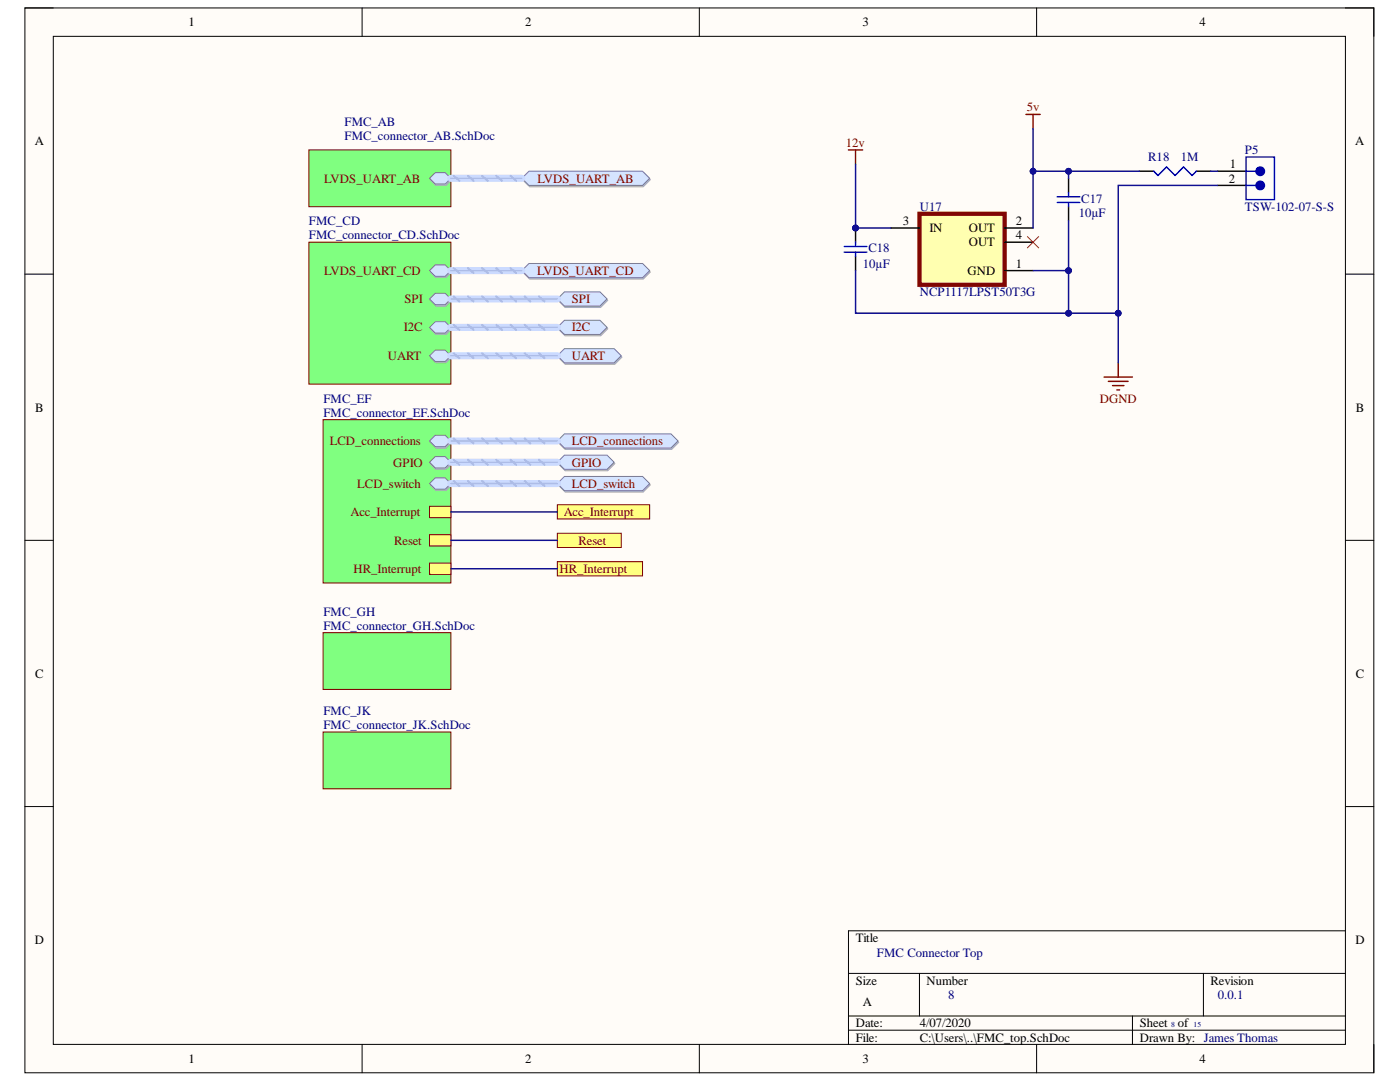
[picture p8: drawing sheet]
<svg xmlns="http://www.w3.org/2000/svg" width="279mm" height="216mm" viewBox="0 0 279 216" stroke-linecap="round" stroke-linejoin="round" font-family="sans-serif">
<path d="M5 1.6h269.2v212.5h-269.2z" fill-rule="evenodd" fill="#fffcf8"/>
<path d="M5 1.6h269.2v212.5h-269.2z" fill="none" stroke="#000" stroke-width=".2"/>
<path d="M10.6 7.3h257.9v201.1h-257.9z" fill-rule="evenodd" fill="#fffcf8"/>
<g fill="none" stroke="#000" stroke-width=".2">
<path d="M5 1.6h5.6M10.6 7.3h257.9v201.1h-257.9zM72.3 1.6v5.7M139.6 1.6v5.7M206.9 1.6v5.7M268.5 1.6h5.7v5.7M5 54.7h5.6M268.5 54.7h5.7M5 107.8h5.6M268.5 107.8h5.7M5 160.9h5.6M268.5 160.9h5.7"/>
<path d="M169.3 194.2h99.2M183.5 194.2v8.5M240.2 194.2v8.5M268.5 185.7h-99.2v22.7M72.3 208.4v5.7M139.6 208.4v5.7M169.3 202.7h99.2M169.3 205.6h99.2M206.9 208.4v5.7M226 202.7v5.7M274.2 208.4v5.7"/>
</g>
<path d="M61.6 29.9h28.4v11.3h-28.4z" fill-rule="evenodd" fill="#80ff80"/>
<path d="M61.6 29.9h28.4v11.3h-28.4z" fill="none" stroke="#800000" stroke-width=".2"/>
<path d="M87 34.7h2l1.1 1.2-1.1 1.1h-2l-1.1-1.1z" fill-rule="evenodd" fill="#bac0ca"/>
<path d="M87 34.7h2l1.1 1.2-1.1 1.1h-2l-1.1-1.1z" fill="none" stroke="#a6acb6" stroke-width=".2"/>
<path d="M85.7 35.6l1.2-1.2h1.9l1.2 1.2-1.2 1.1h-1.9z" fill-rule="evenodd" fill="#d5e4ff"/>
<path d="M85.7 35.6l1.2-1.2h1.9l1.2 1.2-1.2 1.1h-1.9z" fill="none" stroke="#71809b" stroke-width=".2"/>
<path d="M61.6 48.3h28.4v28.4h-28.4z" fill-rule="evenodd" fill="#80ff80"/>
<path d="M61.6 48.3h28.4v28.4h-28.4z" fill="none" stroke="#800000" stroke-width=".2"/>
<path d="M87 53.1h2l1.1 1.2-1.1 1.1h-2l-1.1-1.1z" fill-rule="evenodd" fill="#bac0ca"/>
<path d="M87 53.1h2l1.1 1.2-1.1 1.1h-2l-1.1-1.1z" fill="none" stroke="#a6acb6" stroke-width=".2"/>
<path d="M85.7 54l1.2-1.1h1.9l1.2 1.1-1.2 1.1h-1.9z" fill-rule="evenodd" fill="#d5e4ff"/>
<path d="M85.7 54l1.2-1.1h1.9l1.2 1.1-1.2 1.1h-1.9z" fill="none" stroke="#71809b" stroke-width=".2"/>
<path d="M87 64.5h2l1.1 1.1-1.1 1.1h-2l-1.1-1.1z" fill-rule="evenodd" fill="#bac0ca"/>
<path d="M87 64.5h2l1.1 1.1-1.1 1.1h-2l-1.1-1.1z" fill="none" stroke="#a6acb6" stroke-width=".2"/>
<path d="M85.7 65.3l1.2-1.1h1.9l1.2 1.1-1.2 1.2h-1.9z" fill-rule="evenodd" fill="#d5e4ff"/>
<path d="M85.7 65.3l1.2-1.1h1.9l1.2 1.1-1.2 1.2h-1.9z" fill="none" stroke="#71809b" stroke-width=".2"/>
<path d="M87 58.8h2l1.1 1.1-1.1 1.2h-2l-1.1-1.2z" fill-rule="evenodd" fill="#bac0ca"/>
<path d="M87 58.8h2l1.1 1.1-1.1 1.2h-2l-1.1-1.2z" fill="none" stroke="#a6acb6" stroke-width=".2"/>
<path d="M85.7 59.7l1.2-1.2h1.9l1.2 1.2-1.2 1.1h-1.9z" fill-rule="evenodd" fill="#d5e4ff"/>
<path d="M85.7 59.7l1.2-1.2h1.9l1.2 1.2-1.2 1.1h-1.9z" fill="none" stroke="#71809b" stroke-width=".2"/>
<path d="M85.9 71.3l1.1-1.2h2l1.1 1.2-1.1 1.1h-2z" fill-rule="evenodd" fill="#bac0ca"/>
<path d="M85.9 71.3l1.1-1.2h2l1.1 1.2-1.1 1.1h-2z" fill="none" stroke="#a6acb6" stroke-width=".2"/>
<path d="M85.7 71l1.2-1.1h1.9l1.2 1.1-1.2 1.1h-1.9z" fill-rule="evenodd" fill="#d5e4ff"/>
<path d="M85.7 71l1.2-1.1h1.9l1.2 1.1-1.2 1.1h-1.9z" fill="none" stroke="#71809b" stroke-width=".2"/>
<path d="M64.5 83.7h25.5v32.6h-25.5z" fill-rule="evenodd" fill="#80ff80"/>
<path d="M64.5 83.7h25.5v32.6h-25.5z" fill="none" stroke="#800000" stroke-width=".2"/>
<path d="M85.9 88.3l1.1-1.2h2l1.1 1.2-1.1 1.1h-2z" fill-rule="evenodd" fill="#bac0ca"/>
<path d="M85.9 88.3l1.1-1.2h2l1.1 1.2-1.1 1.1h-2z" fill="none" stroke="#a6acb6" stroke-width=".2"/>
<path d="M85.7 88l1.2-1.1h1.9l1.2 1.1-1.2 1.1h-1.9z" fill-rule="evenodd" fill="#d5e4ff"/>
<path d="M85.7 88l1.2-1.1h1.9l1.2 1.1-1.2 1.1h-1.9z" fill="none" stroke="#71809b" stroke-width=".2"/>
<path d="M85.9 92.5l1.1-1.1h2l1.1 1.1-1.1 1.2h-2z" fill-rule="evenodd" fill="#bac0ca"/>
<path d="M85.9 92.5l1.1-1.1h2l1.1 1.1-1.1 1.2h-2z" fill="none" stroke="#a6acb6" stroke-width=".2"/>
<path d="M85.7 92.2l1.2-1.1h1.9l1.2 1.1-1.2 1.2h-1.9z" fill-rule="evenodd" fill="#d5e4ff"/>
<path d="M85.7 92.2l1.2-1.1h1.9l1.2 1.1-1.2 1.2h-1.9z" fill="none" stroke="#71809b" stroke-width=".2"/>
<path d="M85.9 96.8l1.1-1.2h2l1.1 1.2-1.1 1.1h-2z" fill-rule="evenodd" fill="#bac0ca"/>
<path d="M85.9 96.8l1.1-1.2h2l1.1 1.2-1.1 1.1h-2z" fill="none" stroke="#a6acb6" stroke-width=".2"/>
<path d="M85.7 96.5l1.2-1.1h1.9l1.2 1.1-1.2 1.1h-1.9z" fill-rule="evenodd" fill="#d5e4ff"/>
<path d="M85.7 96.5l1.2-1.1h1.9l1.2 1.1-1.2 1.1h-1.9z" fill="none" stroke="#71809b" stroke-width=".2"/>
<path d="M85.7 101h4.3v2.3h-4.3z" fill-rule="evenodd" fill="#ffff80"/>
<path d="M85.7 101h4.3v2.3h-4.3z" fill="none" stroke="#800000" stroke-width=".2"/>
<path d="M85.7 106.7h4.3v2.3h-4.3z" fill-rule="evenodd" fill="#ffff80"/>
<path d="M85.7 106.7h4.3v2.3h-4.3z" fill="none" stroke="#800000" stroke-width=".2"/>
<path d="M85.7 112.4h4.3v2.2h-4.3z" fill-rule="evenodd" fill="#ffff80"/>
<path d="M85.7 112.4h4.3v2.2h-4.3z" fill="none" stroke="#800000" stroke-width=".2"/>
<path d="M111.4 59.9l1.4-1.4h7.1l1.4 1.4-1.4 1.5h-7.1z" fill-rule="evenodd" fill="#bac0ca"/>
<path d="M111.4 59.9l1.4-1.4h7.1l1.4 1.4-1.4 1.5h-7.1z" fill="none" stroke="#a6acb6" stroke-width=".2"/>
<path d="M111.2 59.7l1.4-1.5h7.1l1.4 1.5-1.4 1.4h-7.1z" fill-rule="evenodd" fill="#d5e4ff"/>
<path d="M111.2 59.7l1.4-1.5h7.1l1.4 1.5-1.4 1.4h-7.1z" fill="none" stroke="#71809b" stroke-width=".2"/>
<path d="M111.4 65.6l1.4-1.4h7.1l1.4 1.4-1.4 1.4h-7.1z" fill-rule="evenodd" fill="#bac0ca"/>
<path d="M111.4 65.6l1.4-1.4h7.1l1.4 1.4-1.4 1.4h-7.1z" fill="none" stroke="#a6acb6" stroke-width=".2"/>
<path d="M111.2 65.3l1.4-1.4h7.1l1.4 1.4-1.4 1.4h-7.1z" fill-rule="evenodd" fill="#d5e4ff"/>
<path d="M111.2 65.3l1.4-1.4h7.1l1.4 1.4-1.4 1.4h-7.1z" fill="none" stroke="#71809b" stroke-width=".2"/>
<path d="M111.4 71.3l1.4-1.4h9.9l1.4 1.4-1.4 1.4h-9.9z" fill-rule="evenodd" fill="#bac0ca"/>
<path d="M111.4 71.3l1.4-1.4h9.9l1.4 1.4-1.4 1.4h-9.9z" fill="none" stroke="#a6acb6" stroke-width=".2"/>
<path d="M111.2 71l1.4-1.4h10l1.4 1.4-1.4 1.4h-10z" fill-rule="evenodd" fill="#d5e4ff"/>
<path d="M111.2 71l1.4-1.4h10l1.4 1.4-1.4 1.4h-10z" fill="none" stroke="#71809b" stroke-width=".2"/>
<path d="M111.4 88.3l1.4-1.4h21.2l1.5 1.4-1.5 1.4h-21.2z" fill-rule="evenodd" fill="#bac0ca"/>
<path d="M111.4 88.3l1.4-1.4h21.2l1.5 1.4-1.5 1.4h-21.2z" fill="none" stroke="#a6acb6" stroke-width=".2"/>
<path d="M111.2 88l1.4-1.4h21.3l1.4 1.4-1.4 1.4h-21.3z" fill-rule="evenodd" fill="#d5e4ff"/>
<path d="M111.2 88l1.4-1.4h21.3l1.4 1.4-1.4 1.4h-21.3z" fill="none" stroke="#71809b" stroke-width=".2"/>
<path d="M111.4 92.5l1.4-1.4h8.5l1.4 1.4-1.4 1.4h-8.5z" fill-rule="evenodd" fill="#bac0ca"/>
<path d="M111.4 92.5l1.4-1.4h8.5l1.4 1.4-1.4 1.4h-8.5z" fill="none" stroke="#a6acb6" stroke-width=".2"/>
<path d="M111.2 92.2l1.4-1.4h8.5l1.5 1.4-1.5 1.5h-8.5z" fill-rule="evenodd" fill="#d5e4ff"/>
<path d="M111.2 92.2l1.4-1.4h8.5l1.5 1.4-1.5 1.5h-8.5z" fill="none" stroke="#71809b" stroke-width=".2"/>
<path d="M111.4 96.8l1.4-1.4h15.6l1.4 1.4-1.4 1.4h-15.6z" fill-rule="evenodd" fill="#bac0ca"/>
<path d="M111.4 96.8l1.4-1.4h15.6l1.4 1.4-1.4 1.4h-15.6z" fill="none" stroke="#a6acb6" stroke-width=".2"/>
<path d="M111.2 96.5l1.4-1.4h15.6l1.4 1.4-1.4 1.4h-15.6z" fill-rule="evenodd" fill="#d5e4ff"/>
<path d="M111.2 96.5l1.4-1.4h15.6l1.4 1.4-1.4 1.4h-15.6z" fill="none" stroke="#71809b" stroke-width=".2"/>
<path d="M169.3 29.9h2.9M170.7 29.9v2.8M204.8 22.8h2.8M206.2 22.8v2.9" fill="none" stroke="#800000" stroke-width=".29"/>
<path d="M111.2 100.7h18.4v2.9h-18.4z" fill-rule="evenodd" fill="#ffff80"/>
<path d="M111.2 100.7h18.4v2.9h-18.4z" fill="none" stroke="#800000" stroke-width=".2"/>
<path d="M220.3 75.2h5.7M221.2 76.1h3.9M222 76.9h2.3M222.9 77.8h.5M223.2 72.4v2.8" fill="none" stroke="#800000" stroke-width=".29"/>
<path d="M227.4 34.2h2.9M238.8 34.2h2.8" fill="none" stroke="#000" stroke-width=".29"/>
<path d="M230.3 34.2l.8 .8 1.7-1.7 1.7 1.7 1.7-1.7 1.7 1.7 .9-.8" fill="none" stroke="#00f" stroke-width=".29"/>
<path d="M104.3 35.9l1.4-1.5h22.7l1.4 1.5-1.4 1.4h-22.7z" fill-rule="evenodd" fill="#bac0ca"/>
<path d="M104.3 35.9l1.4-1.5h22.7l1.4 1.5-1.4 1.4h-22.7z" fill="none" stroke="#a6acb6" stroke-width=".2"/>
<path d="M104.1 35.6l1.5-1.4h22.6l1.4 1.4-1.4 1.4h-22.6z" fill-rule="evenodd" fill="#d5e4ff"/>
<path d="M104.1 35.6l1.5-1.4h22.6l1.4 1.4-1.4 1.4h-22.6z" fill="none" stroke="#71809b" stroke-width=".2"/>
<path d="M104.3 54.3l1.4-1.4h22.7l1.4 1.4-1.4 1.4h-22.7z" fill-rule="evenodd" fill="#bac0ca"/>
<path d="M104.3 54.3l1.4-1.4h22.7l1.4 1.4-1.4 1.4h-22.7z" fill="none" stroke="#a6acb6" stroke-width=".2"/>
<path d="M104.1 54l1.5-1.4h22.6l1.4 1.4-1.4 1.4h-22.6z" fill-rule="evenodd" fill="#d5e4ff"/>
<path d="M104.1 54l1.5-1.4h22.6l1.4 1.4-1.4 1.4h-22.6z" fill="none" stroke="#71809b" stroke-width=".2"/>
<path d="M64.5 126.2h25.5v11.4h-25.5z" fill-rule="evenodd" fill="#80ff80"/>
<path d="M64.5 126.2h25.5v11.4h-25.5z" fill="none" stroke="#800000" stroke-width=".2"/>
<path d="M64.5 146.1h25.5v11.3h-25.5z" fill-rule="evenodd" fill="#80ff80"/>
<path d="M64.5 146.1h25.5v11.3h-25.5z" fill="none" stroke="#800000" stroke-width=".2"/>
<path d="M243 37h5.7M243 34.2h5.7" fill="none" stroke="#000" stroke-width=".29"/>
<path d="M248.7 31.3h5.6v8.5h-5.6zM248.7 37h1.9" fill="none" stroke="#00f" stroke-width=".29"/>
<circle cx="251.5" cy="37" r=".85" fill="#00f"/>
<g fill="none" stroke="#00f" stroke-width=".29">
<path d="M248.7 34.2h1.9"/>
<circle cx="251.5" cy="37" r=".85"/>
</g>
<circle cx="251.5" cy="34.2" r=".85" fill="#00f"/>
<circle cx="251.5" cy="34.2" r=".85" fill="none" stroke="#00f" stroke-width=".29"/>
<path d="M111.2 106.4h12.8v2.8h-12.8z" fill-rule="evenodd" fill="#ffff80"/>
<path d="M111.2 106.4h12.8v2.8h-12.8z" fill="none" stroke="#800000" stroke-width=".2"/>
<path d="M111.2 112.1h17v2.8h-17z" fill-rule="evenodd" fill="#ffff80"/>
<path d="M111.2 112.1h17v2.8h-17z" fill="none" stroke="#800000" stroke-width=".2"/>
<path d="M183.5 42.7h17v14.1h-17z" fill-rule="evenodd" fill="#ffffb0"/>
<path d="M183.5 42.7h17v14.1h-17z" fill="none" stroke="#800000" stroke-width=".85"/>
<path d="M213.3 35.6v2.8M177.8 45.5h5.7M200.5 45.5h5.7M200.5 48.3h5.7M200.5 54h5.7M213.3 41.2v2.9" fill="none" stroke="#000" stroke-width=".29"/>
<path d="M211 39.3h4.5M213.3 38.4v.9M211 40.4h4.5M213.3 40.4v.8" fill="none" stroke="#00f" stroke-width=".29"/>
<circle cx="170.7" cy="45.5" r=".57" fill="#000080"/>
<circle cx="170.7" cy="45.5" r=".57" fill="none" stroke="#000080" stroke-width=".2"/>
<path d="M170.7 45.5v2.8M170.7 51.2v2.8" fill="none" stroke="#000" stroke-width=".29"/>
<circle cx="170.7" cy="45.5" r=".57" fill="#000080"/>
<circle cx="170.7" cy="45.5" r=".57" fill="none" stroke="#000080" stroke-width=".2"/>
<path d="M168.5 49.2h4.5M168.5 50.3h4.5M170.7 48.3v.9M170.7 50.3v.9" fill="none" stroke="#00f" stroke-width=".29"/>
<path d="M205 47.2l2.3 2.3M207.3 47.2l-2.3 2.3" fill="none" stroke="#f00" stroke-width=".2"/>
<path d="M206.2 25.7v19.8" fill="none" stroke="#000080" stroke-width=".29"/>
<circle cx="206.2" cy="34.2" r=".57" fill="#000080"/>
<circle cx="206.2" cy="34.2" r=".57" fill="none" stroke="#000080" stroke-width=".2"/>
<path d="M90 54h14.1" fill="none" stroke="#cbdaff" stroke-width="1.4"/>
<path d="M90.5 53.5l1.2 1M93.4 53.5l1.1 1M96.2 53.5l1.1 1M99 53.5l1.2 1M101.9 53.5l1.1 1" fill="none" stroke="#adbce7" stroke-width=".42"/>
<path d="M90 54h14.1" fill="none" stroke="#adbce7" stroke-width=".29"/>
<path d="M170.7 54v8.5h42.6M90 113.5h21.2M90 107.8h21.2M90 102.2h21.2" fill="none" stroke="#000080" stroke-width=".29"/>
<circle cx="213.2" cy="62.5" r=".57" fill="#000080"/>
<circle cx="213.2" cy="62.5" r=".57" fill="none" stroke="#000080" stroke-width=".2"/>
<path d="M170.7 32.7v12.8h7.1" fill="none" stroke="#000080" stroke-width=".29"/>
<circle cx="170.7" cy="45.5" r=".57" fill="#000080"/>
<circle cx="170.7" cy="45.5" r=".57" fill="none" stroke="#000080" stroke-width=".2"/>
<path d="M206.2 54h7.1" fill="none" stroke="#000080" stroke-width=".29"/>
<circle cx="213.2" cy="54" r=".57" fill="#000080"/>
<circle cx="213.2" cy="54" r=".57" fill="none" stroke="#000080" stroke-width=".2"/>
<path d="M206.2 34.2h21.2" fill="none" stroke="#000080" stroke-width=".29"/>
<circle cx="213.2" cy="34.2" r=".57" fill="#000080"/>
<circle cx="213.2" cy="34.2" r=".57" fill="none" stroke="#000080" stroke-width=".2"/>
<circle cx="206.2" cy="34.2" r=".57" fill="#000080"/>
<circle cx="206.2" cy="34.2" r=".57" fill="none" stroke="#000080" stroke-width=".2"/>
<path d="M213.3 44.1v18.4h9.9" fill="none" stroke="#000080" stroke-width=".29"/>
<circle cx="223.2" cy="62.5" r=".57" fill="#000080"/>
<circle cx="223.2" cy="62.5" r=".57" fill="none" stroke="#000080" stroke-width=".2"/>
<circle cx="213.2" cy="62.5" r=".57" fill="#000080"/>
<circle cx="213.2" cy="62.5" r=".57" fill="none" stroke="#000080" stroke-width=".2"/>
<circle cx="213.2" cy="54" r=".57" fill="#000080"/>
<circle cx="213.2" cy="54" r=".57" fill="none" stroke="#000080" stroke-width=".2"/>
<path d="M243 37h-19.8v35.4" fill="none" stroke="#000080" stroke-width=".29"/>
<circle cx="223.2" cy="62.5" r=".57" fill="#000080"/>
<circle cx="223.2" cy="62.5" r=".57" fill="none" stroke="#000080" stroke-width=".2"/>
<path d="M213.3 34.2v1.4M241.6 34.2h1.4" fill="none" stroke="#000080" stroke-width=".29"/>
<circle cx="213.2" cy="34.2" r=".57" fill="#000080"/>
<circle cx="213.2" cy="34.2" r=".57" fill="none" stroke="#000080" stroke-width=".2"/>
<path d="M90 35.6h14.1M90 59.7h21.2M90 71h21.2M90 65.3h21.2M90 96.5h21.2M90 92.2h21.2M90 88h21.2" fill="none" stroke="#cbdaff" stroke-width="1.4"/>
<g fill="none" stroke="#adbce7" stroke-width=".42">
<path d="M90.5 35.1l1.2 1M93.4 35.1l1.1 1M96.2 35.1l1.1 1M99 35.1l1.2 1M101.9 35.1l1.1 1M90.5 59.2l1.2 1M93.4 59.2l1.1 1M96.2 59.2l1.1 1M99 59.2l1.2 1M101.9 59.2l1.1 1M104.7 59.2l1.1 1M107.6 59.2l1.1 1"/>
<path d="M90.5 70.5l1.2 1M90.5 64.8l1.2 1M93.4 70.5l1.1 1M93.4 64.8l1.1 1M96.2 70.5l1.1 1M96.2 64.8l1.1 1M99 70.5l1.2 1M99 64.8l1.2 1M101.9 70.5l1.1 1M101.9 64.8l1.1 1M104.7 70.5l1.1 1M104.7 64.8l1.1 1"/>
<path d="M107.6 70.5l1.1 1M107.6 64.8l1.1 1M90.5 96l1.2 1M90.5 91.7l1.2 1M90.5 87.5l1.2 1M93.4 96l1.1 1M93.4 91.7l1.1 1M93.4 87.5l1.1 1M96.2 96l1.1 1M96.2 91.7l1.1 1M96.2 87.5l1.1 1M99 96l1.2 1"/>
<path d="M99 91.7l1.2 1M99 87.5l1.2 1M101.9 96l1.1 1M101.9 91.7l1.1 1M101.9 87.5l1.1 1M104.7 96l1.1 1M104.7 91.7l1.1 1M104.7 87.5l1.1 1M107.6 96l1.1 1M107.6 91.7l1.1 1M107.6 87.5l1.1 1"/>
</g>
<path d="M90 35.6h14.1M90 59.7h21.2M90 71h21.2M90 65.3h21.2M90 96.5h21.2M90 92.2h21.2M90 88h21.2" fill="none" stroke="#adbce7" stroke-width=".29"/>
<g font-size="2.5">
<text x="37.6" y="5.2">1</text>
<text x="104.8" y="5.2">2</text>
<text x="172.1" y="5.2">3</text>
<text x="239.4" y="5.2">4</text>
<text x="6.9" y="29">A</text>
<text x="270.4" y="29">A</text>
<text x="245.5" y="33.6">1</text>
<text x="245.2" y="36.4">2</text>
<text x="180.2" y="44.9">3</text>
<text x="185.5" y="46.3">IN</text>
<text x="193.4" y="46.3">OUT</text>
<text x="202.8" y="44.9">2</text>
<text x="202.8" y="47.8">4</text>
<text x="193.4" y="49.1">OUT</text>
<text x="202.8" y="53.4">1</text>
<text x="193.1" y="54.8">GND</text>
<text x="7" y="82.1">B</text>
<text x="270.6" y="82.1">B</text>
<text x="7" y="135.2">C</text>
<text x="270.6" y="135.2">C</text>
<text x="6.9" y="188.3">D</text>
<text x="170.8" y="188">Title</text>
<text x="270.5" y="188.3">D</text>
<text x="170.8" y="196.5">Size</text>
<text x="184.9" y="196.5">Number</text>
<text x="241.6" y="196.5">Revision</text>
<text x="172.2" y="200.8">A</text>
<text x="170.8" y="205">Date:</text>
<text x="170.8" y="207.9">File:</text>
<text x="183.6" y="205">4/07/2020</text>
<text x="183.6" y="207.9">C:\Users\..\FMC_top.SchDoc</text>
<text x="227.5" y="205">Sheet</text>
<text x="227.5" y="207.9">Drawn By: James Thomas</text>
<text x="235.1" y="205">of</text>
<text x="37.6" y="212.1">1</text>
<text x="104.8" y="212.1">2</text>
<text x="172.1" y="212.1">3</text>
<text x="239.4" y="212.1">4</text>
</g>
<g font-size="2.5" fill="#800000">
<text x="205" y="22.2">5v</text>
<text x="168.8" y="29.3">12v</text>
<text x="64.7" y="36.4">LVDS_UART_AB</text>
<text x="107.3" y="36.4">LVDS_UART_AB</text>
<text x="64.7" y="54.8">LVDS_UART_CD</text>
<text x="107.2" y="54.8">LVDS_UART_CD</text>
<text x="80.7" y="60.5">SPI</text>
<text x="114.1" y="60.5">SPI</text>
<text x="77.4" y="71.8">UART</text>
<text x="80.6" y="66.1">I2C</text>
<text x="114.1" y="66.1">I2C</text>
<text x="114.1" y="71.8">UART</text>
<text x="219.5" y="80.3">DGND</text>
<text x="65.8" y="88.8">LCD_connections</text>
<text x="114.1" y="88.8">LCD_connections</text>
<text x="78.5" y="93.1">GPIO</text>
<text x="114.1" y="93.1">GPIO</text>
<text x="71.3" y="97.3">LCD_switch</text>
<text x="114.1" y="97.3">LCD_switch</text>
<text x="70" y="103">Acc_Interrupt</text>
<text x="112.5" y="103">Acc_Interrupt</text>
<text x="78.7" y="108.7">Reset</text>
<text x="115.5" y="108.7">Reset</text>
<text x="70.5" y="114.3">HR_Interrupt</text>
<text x="111.7" y="114.3">HR_Interrupt</text>
</g>
<g font-size="2.5" fill="#000080">
<text x="68.8" y="25.1">FMC_AB</text>
<text x="68.8" y="27.9">FMC_connector_AB.SchDoc</text>
<text x="229.1" y="32.1">R18</text>
<text x="235.7" y="32.1">1M</text>
<text x="248.4" y="30.8">P5</text>
<text x="215.8" y="40.4">C17</text>
<text x="61.7" y="44.9">FMC_CD</text>
<text x="61.7" y="47.8">FMC_connector_CD.SchDoc</text>
<text x="183.6" y="42.1">U17</text>
<text x="215.3" y="43.2">10µF</text>
<text x="248.4" y="42.1">TSW-102-07-S-S</text>
<text x="172.2" y="53.4">10µF</text>
<text x="173.3" y="50.3">C18</text>
<text x="183.6" y="59.1">NCP1117LPST50T3G</text>
<text x="64.5" y="80.3">FMC_EF</text>
<text x="64.5" y="83.1">FMC_connector_EF.SchDoc</text>
<text x="64.5" y="122.9">FMC_GH</text>
<text x="64.5" y="125.7">FMC_connector_GH.SchDoc</text>
<text x="64.5" y="142.7">FMC_JK</text>
<text x="64.5" y="145.5">FMC_connector_JK.SchDoc</text>
<text x="175" y="190.9">FMC Connector Top</text>
<text x="189.2" y="199.3">8</text>
<text x="243" y="199.3">0.0.1</text>
</g>
<g font-size="1.5" fill="#000080">
<text x="233.7" y="204.9">8</text>
<text x="238.2" y="204.9">15</text>
</g>
</svg>
